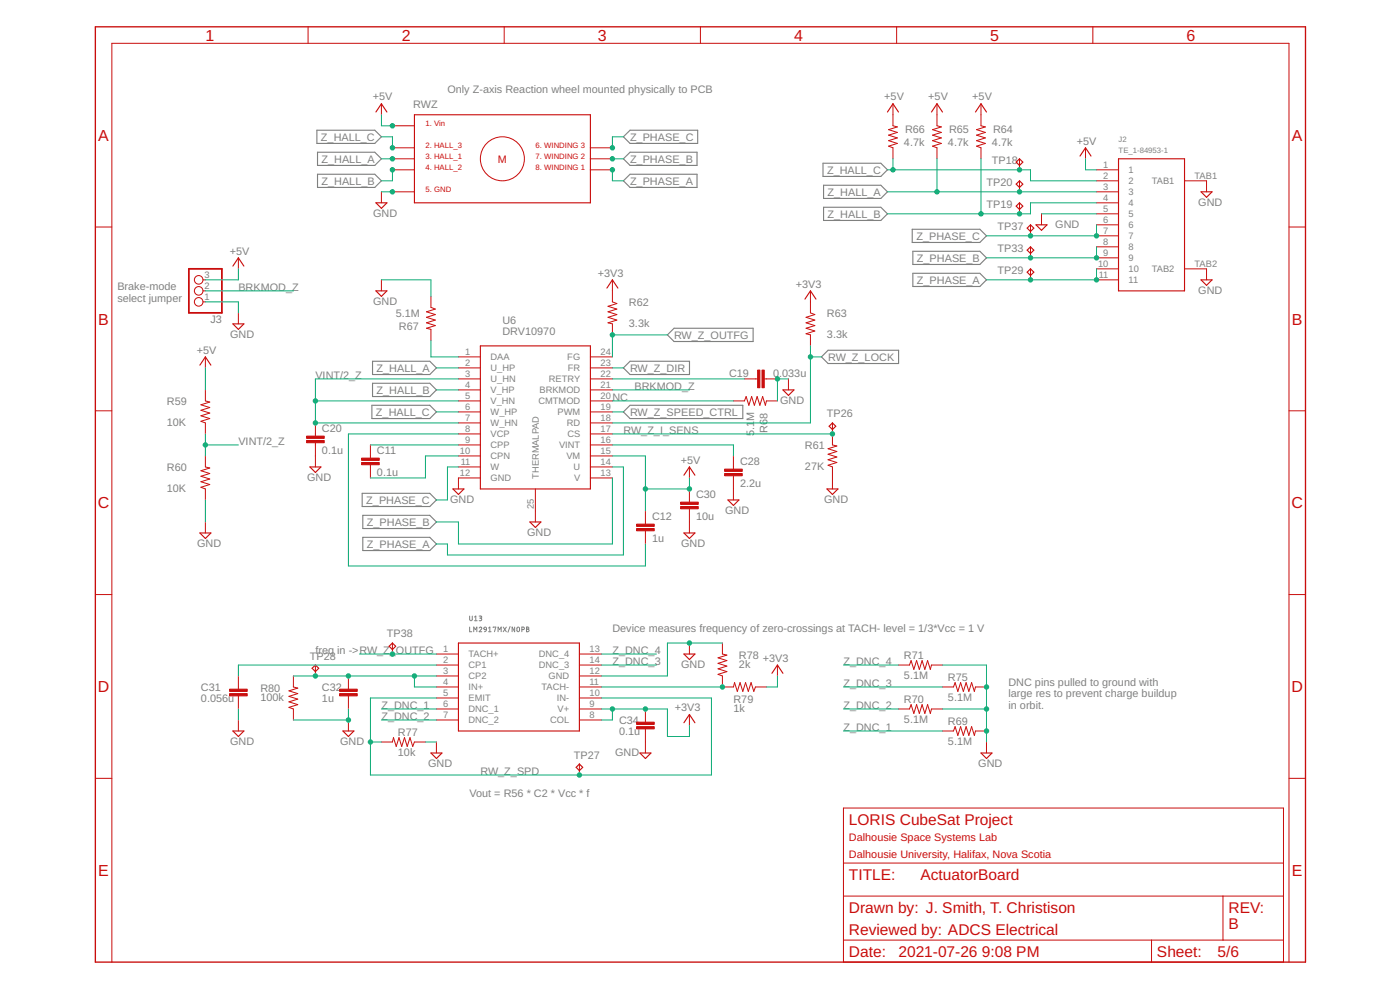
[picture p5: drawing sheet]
<svg xmlns="http://www.w3.org/2000/svg" width="420mm" height="297mm" viewBox="0 0 420 297" stroke-linecap="round" stroke-linejoin="round" font-family="sans-serif">
<g fill="none" stroke="#808080" stroke-width=".3">
<path d="M140.9 184.8v1a.39 .39 0 0 0 .4 .4 .39 .39 0 0 0 .4-.4v-1M140.9 188.2v1.3h.7M142.2 189.5v-1.3l.4 .7 .5-.7v1.3M142.4 185.1l.4-.3v1.4M142.4 186.2h.8M143.8 188.4a.38 .38 0 0 1 .6-.2 .38 .38 0 0 1 .1 .6l-.7 .7h.8M143.8 184.8l.6 .1 .2 .2-.2 .3-.4 .1M144.2 185.5a.39 .39 0 0 1 .4 .4 .39 .39 0 0 1-.4 .3h-.4M145.3 188.3h.6l.1 .6-.7-.1zM146 188.9l-.1 .4-.5 .2M146.6 189.5h.8M146.6 188.4l.4-.2v1.3"/>
<path d="M148 188.3l.8-.1-.4 1.3M149.5 189.5v-1.3l.4 .7 .5-.7v1.3M151 188.2l1 1.3M152 188.2l-1 1.3M153.1 188l-.7 1.7M154.5 188.2v1.3l-.8-1.3v1.3M155.2 188.3h.6l.1 .8a.39 .39 0 0 1-.4 .4 .39 .39 0 0 1-.4-.4zM156.6 188.9h.4a.38 .38 0 0 0 .4-.4 .38 .38 0 0 0-.4-.3h-.4v1.3M158 188.2l.6 .1v.4l-.2 .1a.39 .39 0 0 1 .4 .4 .39 .39 0 0 1-.4 .3h-.4zM158 188.8h.4"/>
</g>
<g fill="none" stroke="#808080" stroke-width=".34">
<path d="M95.1 39.1h17.4l2 1.9-2 2h-17.4zM95.3 45.7h17.2l2 1.9-2 2h-17.2zM95.3 52.3h17.2l2 2-2 1.9h-17.2zM187.1 41l2-1.9h20.3v3.9h-20.3zM187.1 47.6l2-1.9h20.1v3.9h-20.1zM187.1 54.3l2-2h20.1v3.9h-20.1zM247 49h17.4l1.9 1.9-1.9 2h-17.4zM247.2 55.6h17.2l1.9 2-1.9 1.9h-17.2zM247.2 62.2h17.2l1.9 2-1.9 1.9h-17.2zM273.8 68.8h20.3l2 2-2 1.9h-20.3zM274 75.4h20.1l2 2-2 2h-20.1zM274 82h20.1l2 2-2 2h-20.1z"/>
<path d="M111.8 115h17.2l2 2-2 2h-17.2zM111.8 108.4h17.2l2 2-2 2h-17.2zM187.1 110.4l2-2h17.8v4h-17.8zM200.3 100.5l2-2h23.7v4h-23.7zM246.5 107.1l2-2h21.2v4h-21.2zM111.6 121.6h17.4l2 2-2 2h-17.4zM187.1 123.6l2-2h33.8v4h-33.8zM108.7 148h20.3l2 2-2 2h-20.3zM108.9 154.6h20.1l2 2-2 2h-20.1zM108.9 161.2h20.1l2 2-2 2h-20.1z"/>
</g>
<g fill="none" stroke="#c90d0c" stroke-width=".34">
<path d="M112.8 33.6l1.7-2.5 1.6 2.5M124.4 34.4h52.8v26.5h-52.8zM266.3 33.6l1.7-2.5 1.6 2.5M279.5 33.6l1.7-2.5 1.7 2.5M292.8 33.6l1.6-2.5 1.7 2.5M305 48.6l1-1 1 1-1 1zM305 55.2l1-.9 1 .9-1 1zM324.1 46.8l1.7-2.5 1.6 2.5M335.7 47.6h19.8v39.7h-19.8zM360.4 57.6h3.3l-1.6 1.6zM69.9 79.8l1.6-2.4 1.7 2.4M112.8 60.9h3.3l-1.6 1.6z"/>
<path d="M305 61.8l1-.9 1 .9-1 1zM308.3 68.5l1-1 1 1-1 .9zM308.3 75.1l1-1 1 1-1 1zM310.9 67.5h3.3l-1.6 1.6zM69.9 97.2h3.3l-1.7 1.6zM112.8 87.3h3.3l-1.6 1.6zM182.1 86.4l1.7-2.4 1.6 2.4M241.6 89.7l1.6-2.4 1.7 2.4M308.3 81.7l1-1 1 1-1 1zM360.4 84h3.3l-1.6 1.6zM60 109.6l1.6-2.5 1.7 2.5M144.2 103.8h33v42.9h-33z"/>
<path d="M235 117h3.3l-1.7 1.6zM248.8 127.9l1-1 1 1-1 1zM60 159.9h3.3l-1.7 1.7zM93 140.1h3.3l-1.6 1.7zM135.9 146.7h3.3l-1.6 1.7zM159 156.6h3.3l-1.6 1.7zM205.3 159.9h3.3l-1.7 1.7zM205.3 142.6l1.6-2.5 1.7 2.5M218.5 150h3.3l-1.7 1.7zM248.2 146.7h3.3l-1.7 1.7zM116.8 193.9l1-1 .9 1-.9 1zM137.6 192.9h36.3v26.4h-36.3z"/>
<path d="M205.3 196.2h3.3l-1.7 1.7zM69.9 219.3h3.3l-1.7 1.7zM93.7 200.5l1-1 1 1-1 1zM102.9 219.3h3.3l-1.6 1.7zM205.3 216.9l1.6-2.5 1.7 2.5M231.7 202l1.6-2.5 1.7 2.5M129.3 225.9h3.3l-1.6 1.7zM173.9 229.2l1 1-1 1-1-1zM192 225.9h3.3l-1.6 1.7zM294.4 225.9h3.3l-1.6 1.7z"/>
</g>
<g fill="none" stroke="#c90d0c" stroke-width=".3">
<path d="M92.5 8v5M151.3 8v5M210.2 8v5M269.1 8v5M328 8v5M114.5 31.1v3.3M117.8 37.7h6.6M268 31.1v6.6l1.3 .4-2.6 .8 2.6 .8-2.6 .9 2.6 .8-2.6 .8 2.6 .8-2.6 .9 1.3 .4v3.3M281.2 31.1v6.6l1.3 .4-2.6 .8 2.6 .8-2.6 .9 2.6 .8-2.6 .8 2.6 .8-2.6 .9 1.3 .4v3.3M294.4 31.1v6.6l1.3 .4-2.6 .8 2.6 .8-2.6 .9 2.6 .8-2.6 .8 2.6 .8-2.6 .9 1.3 .4v3.3M114.5 57.6v3.3M117.8 44.3h6.6"/>
<path d="M117.8 47.6h6.6M117.8 50.9h6.6M117.8 57.6h6.6M177.2 44.3h6.6M177.2 47.6h6.6M177.2 50.9h6.6M306 47.6v3.3M306 54.3v3.3M325.8 44.3v3.3M329.1 50.9h6.6M329.1 57.6h6.6M329.1 54.3h6.6"/>
<path d="M355.5 54.3h6.6v3.3M28.6 68.1h5M71.5 77.4v3.3M306 60.9v3.3M309.3 67.5v3.3M309.3 74.1v3.3M312.6 64.2v3.3M329.1 60.9h6.6M329.1 64.2h6.6M329.1 67.5h6.6M329.1 70.8h6.6M329.1 74.1h6.6"/>
<path d="M329.1 77.4h6.6M386.8 68.1h5M60.9 84h.7M60.9 90.6h.7M60.9 87.3h.7M71.5 93.9v3.3M114.5 84v3.3M129.3 88.9v3.3l1.3 .5-2.6 .9 2.6 .8-2.6 .8 2.6 .8-2.6 .9 2.6 .8-2.6 .8 1.3 .3v3.3M183.8 84v6.6l1.3 .5-2.6 .8 2.6 .8-2.6 .9 2.6 .8-2.6 .8 2.6 .8-2.6 .9 1.3 .3v3.3M243.2 87.3v6.6l1.3 .5-2.6 .8 2.6 .8-2.6 .9 2.6 .8-2.6 .8 2.6 .8-2.6 .8 1.3 .4v3.3M309.3 80.7v3.3M329.1 80.7h6.6"/>
<path d="M329.1 84h6.6M355.5 80.7h6.6v3.3M61.6 107.1v3.3M61.6 117v3.3l1.3 .3-2.6 .9 2.6 .8-2.6 .8 2.6 .8-2.6 .9 2.6 .8-2.6 .8 1.3 .5v3.3M137.6 113.7h6.6M137.6 107.1h6.6M137.6 110.4h6.6M137.6 117h6.6M177.2 113.7h6.6M177.2 107.1h6.6M177.2 110.4h6.6M177.2 117h6.6"/>
<path d="M223.4 113.7h4M229.4 113.7h3.9M236.6 113.7v3.3M28.6 123.3h5M61.6 136.8v3.3l1.3 .3-2.6 .8 2.6 .9-2.6 .8 2.6 .8-2.6 .8 2.6 .9-2.6 .8 1.3 .5v3.3M94.7 126.9v4M94.7 132.8v7.3M111.2 133.5v4M111.2 139.4v4M137.6 120.3h6.6M137.6 123.6h6.6M137.6 126.9h6.6"/>
<path d="M137.6 130.2h6.6M137.6 133.5h6.6M137.6 136.8h6.6M177.2 120.3h6.6M177.2 123.6h6.6M177.2 126.9h6.6M177.2 130.2h6.6M177.2 133.5h6.6M177.2 136.8h6.6M220.1 136.8v4M220.1 120.3h3.3l.5-1.3 .8 2.6 .9-2.6 .8 2.6 .8-2.6 .8 2.6 .9-2.6 .8 2.6 .3-1.3h3.3M249.8 126.9v6.6l1.3 .3-2.6 .8 2.6 .9-2.6 .8 2.6 .8-2.6 .8 2.6 .9-2.6 .8 1.3 .5v6.6"/>
<path d="M386.8 123.3h5M61.6 156.6v3.3M137.6 140.1h6.6M144.2 143.4h-6.6v3.3M160.7 146.7v9.9M177.2 140.1h6.6M177.2 143.4h6.6M193.7 153.3v4M193.7 159.3v3.9M206.9 140.1v3.3M206.9 146.7v4M206.9 152.7v7.2"/>
<path d="M220.1 142.7v7.3M28.6 178.4h5M386.8 178.4h5M94.7 199.5v3.3M117.8 192.9v3.3M131 196.2h6.6M131 199.5h6.6M173.9 196.2h6.6M173.9 199.5h6.6M206.9 192.9v3.3M216.8 192.9v3.3l1.3 .4-2.6 .8 2.6 .8-2.6 .8 2.6 .9-2.6 .8 2.6 .8-2.6 .8 1.3 .5v3.3h3.3l.4-1.3 .8 2.7 .8-2.7 .8 2.7 .9-2.7 .8 2.7 .8-2.7 .8 2.7 .5-1.4h3.3M233.3 199.5v3.3"/>
<path d="M269.6 199.5h3.3l.5-1.3 .9 2.7 .8-2.7 .8 2.7 .8-2.7 .9 2.7 .8-2.7 .8 2.7 .3-1.4h3.4M71.5 202.8v4M71.5 208.8v3.9M71.5 216v3.3M88.1 202.8v3.3l1.3 .4-2.7 .8 2.7 .8-2.7 .8 2.7 .9-2.7 .8 2.7 .8-2.7 .8 1.4 .5v3.3M104.6 202.8v4M104.6 208.8v3.9M104.6 216v3.3M131 202.8h6.6M131 206.1h6.6M131 209.4h6.6M131 212.7h6.6"/>
<path d="M131 216h6.6M173.9 202.8h6.6M173.9 206.1h6.6M173.9 209.4h6.6M173.9 212.7h6.6M173.9 216h6.6M193.7 212.7v4M193.7 218.7v7.2M206.9 214.4v3.3M269.6 212.7h3.3l.5-1.3 .9 2.7 .8-2.7 .8 2.7 .8-2.7 .9 2.7 .8-2.7 .8 2.7 .3-1.4h3.4M282.9 206.1h3.3l.4-1.3 .9 2.7 .8-2.7 .8 2.7 .8-2.7 .9 2.7 .8-2.7 .8 2.7 .4-1.4h3.3M282.9 219.3h3.3l.4-1.3 .9 2.7 .8-2.7 .8 2.7 .8-2.7 .9 2.7 .8-2.7 .8 2.7 .4-1.4h3.3"/>
<path d="M28.6 233.5h5M114.5 222.6h3.3l.3-1.3 .8 2.7 .8-2.7 .9 2.7 .8-2.7 .8 2.7 .8-2.7 .9 2.7 .5-1.4h3.3M131 222.6v3.3M173.9 229.2v3.3M296.1 222.6v3.3M386.8 233.5h5M253.1 242.4h132.1v46.3h-132.1zM253.1 259h132.1M253.1 268.9h132.1M367 268.9v13.2M33.6 288.7v-275.7h353.2v275.7M253.1 282.1h132.1"/>
<path d="M345.6 282.1v6.6"/>
<circle cx="150.8" cy="47.6" r="6.6"/>
<circle cx="59.6" cy="84" r="1.29"/>
<circle cx="59.6" cy="87.3" r="1.29"/>
<circle cx="59.6" cy="90.6" r="1.29"/>
</g>
<path d="M28.6 8h363.2v280.7h-363.2z" fill="none" stroke="#c90d0c" stroke-width=".4"/>
<g fill="#c90d0c" stroke="#c90d0c" stroke-width=".3">
<path d="M108.5 138.8h5.3v.6h-5.3z"/>
<path d="M108.5 137.5h5.3v.6h-5.3z"/>
<path d="M191.1 158.6h5.2v.7h-5.2z"/>
<path d="M191.1 157.3h5.2v.6h-5.2z"/>
<path d="M228.7 111h.7v5.3h-.7z"/>
<path d="M227.4 111h.6v5.3h-.6z"/>
<path d="M92 132.2h5.3v.6h-5.3z"/>
<path d="M92 130.9h5.3v.6h-5.3z"/>
<path d="M217.5 142.1h5.3v.6h-5.3z"/>
<path d="M217.5 140.8h5.3v.6h-5.3z"/>
<path d="M204.3 152h5.2v.7h-5.2z"/>
<path d="M204.3 150.7h5.2v.6h-5.2z"/>
<path d="M68.9 206.8h5.3v.7h-5.3z"/>
<path d="M68.9 208.1h5.3v.7h-5.3z"/>
<path d="M101.9 206.8h5.3v.7h-5.3z"/>
<path d="M101.9 208.1h5.3v.7h-5.3z"/>
<path d="M191.1 216.7h5.2v.7h-5.2z"/>
<path d="M191.1 218h5.2v.7h-5.2z"/>
</g>
<path d="M56.7 80.7h9.9v13.2h-9.9z" fill="none" stroke="#c90d0c" stroke-width=".53"/>
<g fill="none" stroke="#0dab76" stroke-width=".3">
<path d="M114.5 34.4v3.3h3.3M114.5 41h3.3v3.3M114.5 47.6h3.3M114.5 57.6h3.3M117.8 50.9v3.4h-3.3M183.8 50.9v3.4h3.3M183.8 47.6h3.3M187.1 41h-3.3v3.3M266.3 50.9h43v3.4h19.8M266.3 57.6h62.8M268 47.6v3.3M281.2 47.6v10"/>
<path d="M294.4 47.6v16.6M325.8 47.6v3.3h3.3M312.6 64.2h16.5M329.1 67.5v3.3h-33M329.1 74.1v3.3h-33M329.1 60.9h-19.8v3.3h-43M61.6 90.6h9.9v3.3M61.6 87.3h26.5M71.5 80.7v3.3h-9.9M114.5 84h14.8v4.9M329.1 80.7v3.3h-33M61.6 110.4v6.6"/>
<path d="M129.3 102.1v5h8.3M131 117h6.6M131 110.4h6.6M137.6 113.7h-42.9v13.2h42.9M183.8 113.7h39.6M183.8 117h23.1M183.8 110.4h3.3M200.3 100.5h-16.5v6.6M236.6 113.7h-3.3v6.6M243.2 103.8v23.1h-59.4M243.2 107.1h3.3M61.6 130.2v6.6"/>
<path d="M61.6 133.5h9.9M94.7 120.3h42.9M111.2 133.5h26.4M131 123.6h6.6M137.6 136.8h-9.9v6.6h-16.5M137.6 130.2h-33v39.6h89.1v-6.6M183.8 136.8h9.9v16.5M183.8 123.6h3.3M183.8 130.2h66M183.8 133.5h36.3v3.3M183.8 120.3h36.3M61.6 150v6.6"/>
<path d="M137.6 140.1h-3.3v9.9h-3.3M183.8 143.4v19.8h-46.2v-6.6h-6.6M183.8 140.1h3.3v26.4h-52.8v-3.3h-3.3M206.9 143.4v3.3h-13.2M107.9 196.2h23.1M131 199.5h-59.5v3.3M180.5 199.5h16.5M180.5 196.2h16.5M216.8 192.9h-16.5v9.9h-19.8M253.1 199.5h16.5M282.9 199.5h13.2v23.1M71.5 212.7v3.3"/>
<path d="M88.1 202.8h42.9M104.6 212.7v3.3h-16.5M114.5 216h16.5M114.5 212.7h16.5M124.4 202.8v3.3h6.6M131 209.4h-19.8v23.1h102.3v-23.1h-33M180.5 212.7h19.8v8.3h6.6v-3.3M180.5 206.1h36.3M183.8 212.7v3.3h-3.3M233.3 202.8v3.3h-3.3M253.1 212.7h16.5M253.1 206.1h29.8"/>
<path d="M253.1 219.3h29.8M282.9 212.7h13.2M111.2 222.6h3.3M127.7 222.6h3.3"/>
</g>
<g fill="#0dab76" stroke="#0dab76" stroke-width=".3">
<circle cx="117.8" cy="37.7" r=".66"/>
<circle cx="193.7" cy="146.7" r=".66"/>
<circle cx="206.9" cy="146.7" r=".66"/>
<circle cx="183.8" cy="44.3" r=".66"/>
<circle cx="329.1" cy="70.8" r=".66"/>
<circle cx="309.3" cy="70.8" r=".66"/>
<circle cx="183.8" cy="47.6" r=".66"/>
<circle cx="329.1" cy="77.4" r=".66"/>
<circle cx="309.3" cy="77.4" r=".66"/>
<circle cx="183.8" cy="50.9" r=".66"/>
<circle cx="329.1" cy="84" r=".66"/>
<circle cx="309.3" cy="84" r=".66"/>
<circle cx="117.8" cy="57.6" r=".66"/>
<circle cx="233.3" cy="113.7" r=".66"/>
<circle cx="104.6" cy="216" r=".66"/>
<circle cx="206.9" cy="192.9" r=".66"/>
<circle cx="296.1" cy="206.1" r=".66"/>
<circle cx="296.1" cy="212.7" r=".66"/>
<circle cx="296.1" cy="219.3" r=".66"/>
<circle cx="117.8" cy="50.9" r=".66"/>
<circle cx="306" cy="64.2" r=".66"/>
<circle cx="294.4" cy="64.2" r=".66"/>
<circle cx="117.8" cy="44.3" r=".66"/>
<circle cx="306" cy="50.9" r=".66"/>
<circle cx="268" cy="50.9" r=".66"/>
<circle cx="117.8" cy="47.6" r=".66"/>
<circle cx="306" cy="57.6" r=".66"/>
<circle cx="281.2" cy="57.6" r=".66"/>
<circle cx="183.8" cy="212.7" r=".66"/>
<circle cx="193.7" cy="212.7" r=".66"/>
<circle cx="249.8" cy="130.2" r=".66"/>
<circle cx="243.2" cy="107.1" r=".66"/>
<circle cx="183.8" cy="100.5" r=".66"/>
<circle cx="117.8" cy="196.2" r=".66"/>
<circle cx="61.6" cy="133.5" r=".66"/>
<circle cx="94.7" cy="126.9" r=".66"/>
<circle cx="94.7" cy="120.3" r=".66"/>
<circle cx="124.4" cy="202.8" r=".66"/>
<circle cx="104.6" cy="202.8" r=".66"/>
<circle cx="94.7" cy="202.8" r=".66"/>
<circle cx="216.8" cy="206.1" r=".66"/>
<circle cx="111.2" cy="222.6" r=".66"/>
<circle cx="173.9" cy="232.5" r=".66"/>
</g>
<g font-size="4.8" fill="#c90d0c">
<text x="61.7" y="12.2">1</text>
<text x="120.6" y="12.2">2</text>
<text x="179.4" y="12.2">3</text>
<text x="238.3" y="12.2">4</text>
<text x="297.2" y="12.2">5</text>
<text x="356.1" y="12.2">6</text>
<text x="29.5" y="42.2">A</text>
<text x="387.7" y="42.2">A</text>
<text x="29.5" y="97.4">B</text>
<text x="387.7" y="97.4">B</text>
<text x="29.4" y="152.5">C</text>
<text x="387.6" y="152.5">C</text>
<text x="29.4" y="207.7">D</text>
<text x="387.6" y="207.7">D</text>
<text x="29.5" y="262.8">E</text>
<text x="387.7" y="262.8">E</text>
</g>
<g font-size="4.7" fill="#c90d0c">
<text x="254.8" y="247.4">LORIS CubeSat Project</text>
<text x="254.8" y="263.9">TITLE:</text>
<text x="276.2" y="263.9">ActuatorBoard</text>
<text x="254.8" y="273.8">Drawn by: J. Smith, T. Christison</text>
<text x="368.7" y="273.8">REV:</text>
<text x="254.8" y="280.4">Reviewed by: ADCS Electrical</text>
<text x="368.7" y="278.8">B</text>
<text x="254.8" y="287">Date:</text>
<text x="269.6" y="287">2021-07-26</text>
<text x="294.7" y="287">9:08 PM</text>
<text x="347.2" y="287">Sheet:</text>
<text x="365.4" y="287">5/6</text>
</g>
<g font-size="3.3" fill="#808080">
<text x="134.3" y="27.8">Only Z-axis Reaction wheel mounted physically to PCB</text>
<text x="111.9" y="30.2">+5V</text>
<text x="124" y="32.3">RWZ</text>
<text x="265.4" y="30.2">+5V</text>
<text x="278.6" y="30.2">+5V</text>
<text x="291.8" y="30.2">+5V</text>
<text x="271.6" y="39.8">R66</text>
<text x="284.8" y="39.8">R65</text>
<text x="298" y="39.8">R64</text>
<text x="96.3" y="42.2">Z_HALL_C</text>
<text x="189.1" y="42.2">Z_PHASE_C</text>
<text x="271.3" y="43.7">4.7k</text>
<text x="284.5" y="43.7">4.7k</text>
<text x="297.7" y="43.7">4.7k</text>
<text x="323.2" y="43.4">+5V</text>
<text x="96.5" y="48.8">Z_HALL_A</text>
<text x="189.1" y="48.8">Z_PHASE_B</text>
<text x="248.2" y="52.1">Z_HALL_C</text>
<text x="297.7" y="49.3">TP18</text>
<text x="96.5" y="55.4">Z_HALL_B</text>
<text x="189.1" y="55.4">Z_PHASE_A</text>
<text x="248.4" y="58.7">Z_HALL_A</text>
<text x="296.1" y="55.9">TP20</text>
<text x="112" y="65">GND</text>
<text x="248.4" y="65.3">Z_HALL_B</text>
<text x="296.1" y="62.5">TP19</text>
<text x="359.6" y="61.7">GND</text>
<text x="275" y="71.9">Z_PHASE_C</text>
<text x="299.4" y="69.1">TP37</text>
<text x="316.7" y="68.3">GND</text>
<text x="68.9" y="76.4">+5V</text>
<text x="299.4" y="75.7">TP33</text>
<text x="179.4" y="83">+3V3</text>
<text x="275.2" y="78.5">Z_PHASE_B</text>
<text x="299.4" y="82.3">TP29</text>
<text x="35.2" y="87.1">Brake-mode</text>
<text x="71.5" y="87.3">BRKMOD_Z</text>
<text x="238.8" y="86.3">+3V3</text>
<text x="275.2" y="85.1">Z_PHASE_A</text>
<text x="359.6" y="88.1">GND</text>
<text x="35.2" y="90.6">select jumper</text>
<text x="112" y="91.4">GND</text>
<text x="118.8" y="95.2">5.1M</text>
<text x="188.7" y="91.9">R62</text>
<text x="248.2" y="95.2">R63</text>
<text x="63.1" y="97">J3</text>
<text x="69.1" y="101.3">GND</text>
<text x="119.7" y="99.1">R67</text>
<text x="150.8" y="100.5">DRV10970</text>
<text x="150.8" y="97.2">U6</text>
<text x="188.7" y="98.2">3.3k</text>
<text x="202.3" y="101.6">RW_Z_OUTFG</text>
<text x="248.2" y="101.5">3.3k</text>
<text x="59" y="106.1">+5V</text>
<text x="94.7" y="113.7">VINT/2_Z</text>
<text x="113" y="111.5">Z_HALL_A</text>
<text x="189.1" y="111.5">RW_Z_DIR</text>
<text x="218.8" y="113.2">C19</text>
<text x="232" y="113.2">0.033u</text>
<text x="248.5" y="108.2">RW_Z_LOCK</text>
<text x="113" y="118.1">Z_HALL_B</text>
<text x="190.4" y="117">BRKMOD_Z</text>
<text x="50.1" y="121.6">R59</text>
<text x="112.8" y="124.7">Z_HALL_C</text>
<text x="183.8" y="120.3">NC</text>
<text x="189.1" y="124.7">RW_Z_SPEED_CTRL</text>
<text x="234.1" y="121.1">GND</text>
<text x="248.2" y="125.2">TP26</text>
<text x="50.1" y="127.9">10K</text>
<text x="96.6" y="129.7">C20</text>
<text x="187.1" y="130.2">RW_Z_I_SENS</text>
<text x="226.4" y="130.9" transform="rotate(-90 226.4 130.9)">5.1</text>
<text x="226.4" y="126.3" transform="rotate(-90 226.4 126.3)">M</text>
<text x="230.3" y="129.9" transform="rotate(-90 230.3 129.9)">R68</text>
<text x="71.5" y="133.5">VINT/2_Z</text>
<text x="96.6" y="136.3">0.1u</text>
<text x="113.1" y="136.3">C11</text>
<text x="241.6" y="134.8">R61</text>
<text x="50.1" y="141.5">R60</text>
<text x="113.1" y="142.9">0.1u</text>
<text x="204.3" y="139.1">+5V</text>
<text x="222.1" y="139.6">C28</text>
<text x="241.6" y="141.1">27K</text>
<text x="50.1" y="147.7">10K</text>
<text x="92.2" y="144.2">GND</text>
<text x="208.9" y="149.5">C30</text>
<text x="222.1" y="146.2">2.2u</text>
<text x="109.9" y="151.2">Z_PHASE_C</text>
<text x="135.1" y="150.8">GND</text>
<text x="217.6" y="154.1">GND</text>
<text x="247.4" y="150.8">GND</text>
<text x="110.1" y="157.8">Z_PHASE_B</text>
<text x="158.2" y="160.7">GND</text>
<text x="195.7" y="156.1">C12</text>
<text x="208.9" y="156.1">10u</text>
<text x="59.2" y="164">GND</text>
<text x="110.1" y="164.4">Z_PHASE_A</text>
<text x="195.7" y="162.7">1u</text>
<text x="204.4" y="164">GND</text>
<text x="116.1" y="191.3">TP38</text>
<text x="183.8" y="189.6">Device measures frequency of zero-crossings at TACH- level = 1/3*Vcc = 1 V</text>
<text x="93" y="197.9">TP28</text>
<text x="94.7" y="196.2">freq in -&gt;RW_Z_OUTFG</text>
<text x="183.8" y="196.2">Z_DNC_4</text>
<text x="221.8" y="197.6">R78</text>
<text x="271.3" y="197.6">R71</text>
<text x="183.8" y="199.5">Z_DNC_3</text>
<text x="204.4" y="200.4">GND</text>
<text x="221.8" y="200.5">2k</text>
<text x="228.9" y="198.5">+3V3</text>
<text x="253.1" y="199.5">Z_DNC_4</text>
<text x="271.3" y="203.8">5.1M</text>
<text x="60.3" y="207.3">C31</text>
<text x="78.1" y="207.5">R80</text>
<text x="96.6" y="207.3">C32</text>
<text x="253.1" y="206.1">Z_DNC_3</text>
<text x="284.5" y="204.2">R75</text>
<text x="302.7" y="205.8">DNC pins pulled to ground with</text>
<text x="302.7" y="209.3">large res to prevent charge buildup</text>
<text x="60.3" y="210.6">0.056u</text>
<text x="78.1" y="210.4">100k</text>
<text x="96.6" y="210.6">1u</text>
<text x="114.5" y="212.7">Z_DNC_1</text>
<text x="202.5" y="213.4">+3V3</text>
<text x="220.1" y="213.7">1k</text>
<text x="220.1" y="210.8">R79</text>
<text x="253.1" y="212.7">Z_DNC_2</text>
<text x="271.3" y="210.8">R70</text>
<text x="284.5" y="210.4">5.1M</text>
<text x="302.7" y="212.7">in orbit.</text>
<text x="114.5" y="216">Z_DNC_2</text>
<text x="119.4" y="220.7">R77</text>
<text x="185.8" y="220.5">0.1u</text>
<text x="185.8" y="217.2">C34</text>
<text x="253.1" y="219.3">Z_DNC_1</text>
<text x="271.3" y="217">5.1M</text>
<text x="284.5" y="217.4">R69</text>
<text x="69.1" y="223.5">GND</text>
<text x="102.1" y="223.5">GND</text>
<text x="119.4" y="226.9">10k</text>
<text x="172.2" y="227.6">TP27</text>
<text x="184.6" y="226.8">GND</text>
<text x="284.5" y="223.6">5.1M</text>
<text x="128.5" y="230.1">GND</text>
<text x="144.2" y="232.5">RW_Z_SPD</text>
<text x="293.6" y="230.1">GND</text>
<text x="140.9" y="239.1">Vout = R56 * C2 * Vcc * f</text>
</g>
<g font-size="3.3" fill="#c90d0c">
<text x="149.4" y="48.8">M</text>
<text x="254.8" y="252.4">Dalhousie Space Systems Lab</text>
<text x="254.8" y="257.3">Dalhousie University, Halifax, Nova Scotia</text>
</g>
<g font-size="2.8" fill="#808080">
<text x="331.1" y="50.5">1</text>
<text x="331.1" y="53.8">2</text>
<text x="338.7" y="51.9">1</text>
<text x="358.5" y="53.8">TAB1</text>
<text x="331.1" y="57.1">3</text>
<text x="338.7" y="55.2">2</text>
<text x="338.7" y="58.5">3</text>
<text x="345.7" y="55.3">TAB1</text>
<text x="331.1" y="60.4">4</text>
<text x="331.1" y="63.7">5</text>
<text x="338.7" y="61.9">4</text>
<text x="338.7" y="65.2">5</text>
<text x="331.1" y="67">6</text>
<text x="331.1" y="70.3">7</text>
<text x="338.7" y="68.5">6</text>
<text x="338.7" y="71.8">7</text>
<text x="331.1" y="73.6">8</text>
<text x="331.1" y="76.9">9</text>
<text x="338.7" y="75.1">8</text>
<text x="61.4" y="83.5">3</text>
<text x="329.5" y="80.2">10</text>
<text x="329.8" y="83.5">11</text>
<text x="338.7" y="78.4">9</text>
<text x="338.7" y="81.7">10</text>
<text x="345.7" y="81.7">TAB2</text>
<text x="358.5" y="80.2">TAB2</text>
<text x="61.4" y="86.8">2</text>
<text x="338.7" y="85">11</text>
<text x="61.4" y="90.1">1</text>
<text x="139.6" y="106.6">1</text>
<text x="180.2" y="106.6">24</text>
<text x="139.6" y="109.9">2</text>
<text x="139.6" y="113.2">3</text>
<text x="147.2" y="108.1">DAA</text>
<text x="147.2" y="111.4">U_HP</text>
<text x="170.3" y="108.1">FG</text>
<text x="170.4" y="111.4">FR</text>
<text x="180.2" y="113.2">22</text>
<text x="180.2" y="109.9">23</text>
<text x="139.6" y="116.5">4</text>
<text x="139.6" y="119.8">5</text>
<text x="147.2" y="114.7">U_HN</text>
<text x="147.2" y="118">V_HP</text>
<text x="161.9" y="118">BRKMOD</text>
<text x="164.7" y="114.7">RETRY</text>
<text x="180.2" y="119.8">20</text>
<text x="180.2" y="116.5">21</text>
<text x="139.6" y="123.1">6</text>
<text x="147.2" y="121.3">V_HN</text>
<text x="147.2" y="124.6">W_HP</text>
<text x="161.6" y="121.3">CMTMOD</text>
<text x="167.3" y="124.6">PWM</text>
<text x="180.2" y="123.1">19</text>
<text x="139.6" y="126.4">7</text>
<text x="139.6" y="129.7">8</text>
<text x="147.2" y="127.9">W_HN</text>
<text x="147.2" y="131.2">VCP</text>
<text x="170.1" y="127.9">RD</text>
<text x="170.3" y="131.2">CS</text>
<text x="180.2" y="129.7">17</text>
<text x="180.2" y="126.4">18</text>
<text x="138" y="136.3">10</text>
<text x="139.6" y="133">9</text>
<text x="147.2" y="134.5">CPP</text>
<text x="147.2" y="137.8">CPN</text>
<text x="167.8" y="134.5">VINT</text>
<text x="170" y="137.8">VM</text>
<text x="180.2" y="136.3">15</text>
<text x="180.2" y="133">16</text>
<text x="138" y="142.9">12</text>
<text x="138.3" y="139.6">11</text>
<text x="147.2" y="141.1">W</text>
<text x="161.7" y="143.7" transform="rotate(-90 161.7 143.7)">THERMALPAD</text>
<text x="172.1" y="141.1">U</text>
<text x="180.2" y="142.9">13</text>
<text x="180.2" y="139.6">14</text>
<text x="147.2" y="144.4">GND</text>
<text x="172.3" y="144.4">V</text>
<text x="160.2" y="152.8" transform="rotate(-90 160.2 152.8)">25</text>
<text x="133" y="195.8">1</text>
<text x="140.6" y="197.2">TACH+</text>
<text x="161.7" y="197.2">DNC_4</text>
<text x="176.9" y="195.8">13</text>
<text x="133" y="199.1">2</text>
<text x="133" y="202.4">3</text>
<text x="140.6" y="200.5">CP1</text>
<text x="140.6" y="203.8">CP2</text>
<text x="161.7" y="200.5">DNC_3</text>
<text x="164.7" y="203.8">GND</text>
<text x="176.9" y="202.4">12</text>
<text x="176.9" y="199.1">14</text>
<text x="133" y="205.7">4</text>
<text x="133" y="209">5</text>
<text x="140.6" y="207.1">IN+</text>
<text x="162.5" y="207.1">TACH-</text>
<text x="176.9" y="209">10</text>
<text x="176.9" y="205.7">11</text>
<text x="133" y="212.3">6</text>
<text x="133" y="215.6">7</text>
<text x="140.6" y="210.4">EMIT</text>
<text x="140.6" y="213.7">DNC_1</text>
<text x="167.1" y="210.4">IN-</text>
<text x="167.4" y="213.7">V+</text>
<text x="176.9" y="212.3">9</text>
<text x="176.9" y="215.6">8</text>
<text x="140.6" y="217">DNC_2</text>
<text x="165.1" y="217">COL</text>
</g>
<g font-size="2.3" fill="#c90d0c">
<text x="127.7" y="37.7">1. Vin</text>
<text x="127.7" y="44.4">2. HALL_3</text>
<text x="127.7" y="47.7">3. HALL_1</text>
<text x="160.7" y="44.4">6. WINDING 3</text>
<text x="160.7" y="47.7">7. WINDING 2</text>
<text x="127.7" y="51">4. HALL_2</text>
<text x="160.7" y="51">8. WINDING 1</text>
<text x="127.7" y="57.6">5. GND</text>
</g>
<g font-size="2.3" fill="#808080">
<text x="335.7" y="46">TE_1-84953-1</text>
<text x="335.7" y="42.7">J2</text>
</g>
</svg>
